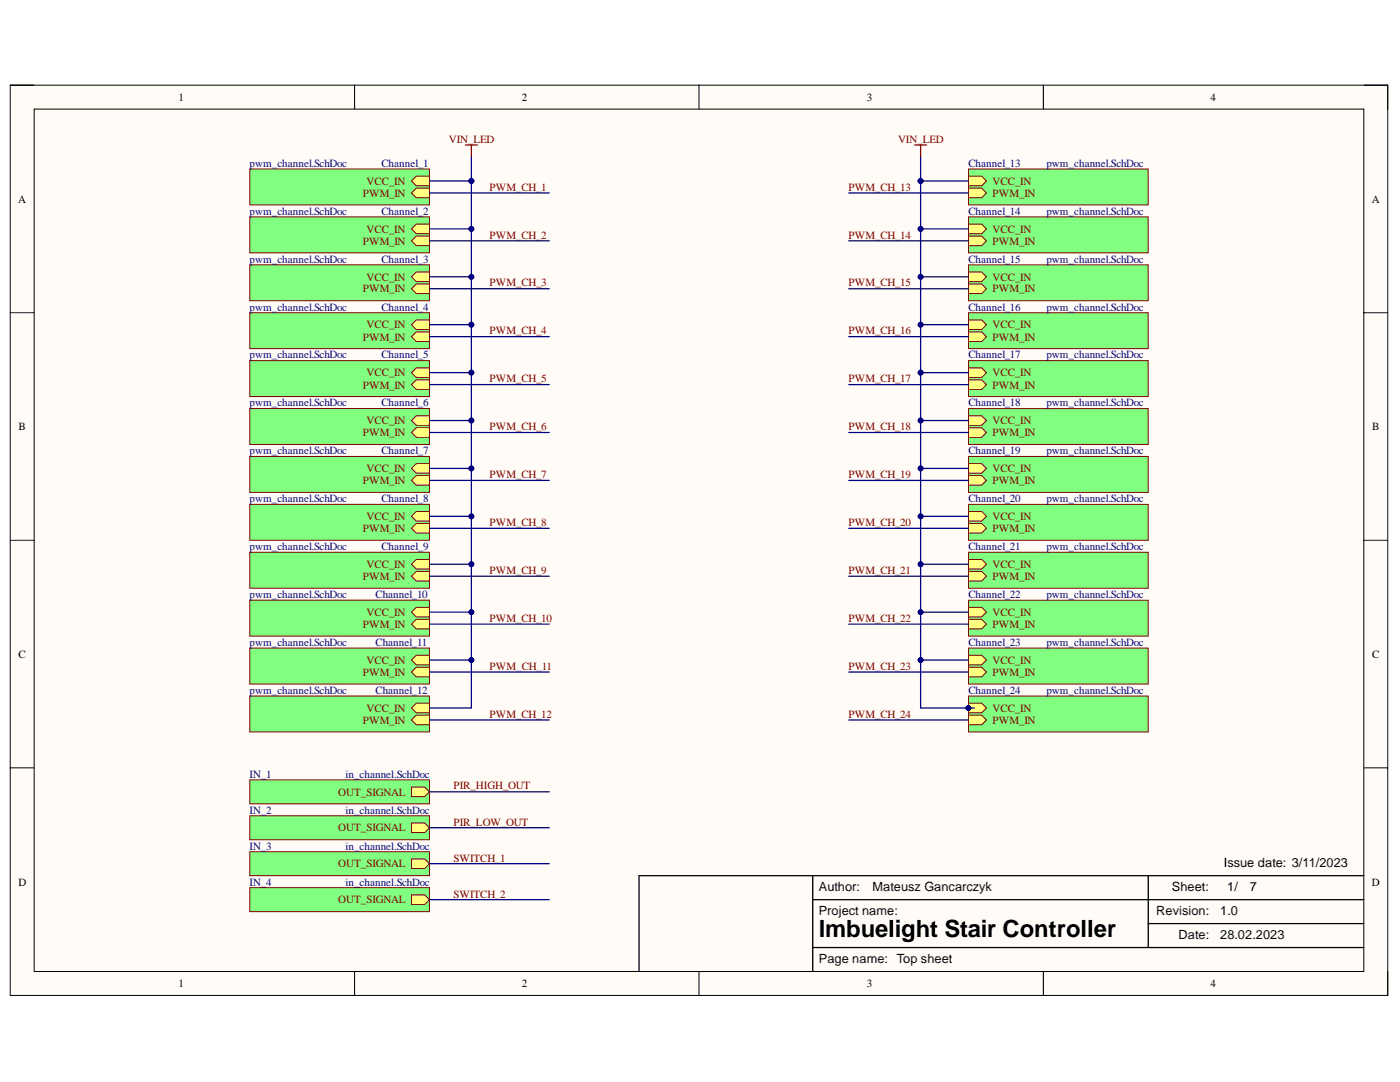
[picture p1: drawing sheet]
<svg xmlns="http://www.w3.org/2000/svg" width="279mm" height="216mm" viewBox="0 0 279 216" stroke-linecap="round" stroke-linejoin="round" font-family="sans-serif">
<path d="M2 17h275v181.6h-275z" fill-rule="evenodd" fill="#fffcf8"/>
<path d="M2 17h275v181.6h-275z" fill="none" stroke="#000" stroke-width=".2"/>
<path d="M6.8 21.8h265.4v172.1h-265.4z" fill-rule="evenodd" fill="#fffcf8"/>
<g fill="none" stroke="#000" stroke-width=".2">
<path d="M2 17h4.8M70.8 17v4.8M139.5 17v4.8M208.2 17v4.8M272.2 17h4.8v4.8M6.8 21.8h265.4v172.1h-265.4zM2 62.4h4.8M272.2 62.4h4.8M2 107.8h4.8M272.2 107.8h4.8M2 153.2h4.8M272.2 153.2h4.8"/>
<path d="M70.8 193.9v4.7M139.5 193.9v4.7M208.2 193.9v4.7M277 193.9v4.7"/>
</g>
<path d="M162.2 179.5h110M162.2 174.7v19.2M229.1 174.7v14.4M272.2 174.7h-144.7v19.2M162.2 189.1h110M229.1 184.3h43.1" fill="none" stroke="#000" stroke-width=".25"/>
<path d="M49.8 33.7h35.9v7.2h-35.9z" fill-rule="evenodd" fill="#80ff80"/>
<path d="M49.8 33.7h35.9v7.2h-35.9z" fill="none" stroke="#800000" stroke-width=".2"/>
<path d="M82.1 36.1l1-.9h2.6v1.9h-2.6z" fill-rule="evenodd" fill="#ffff80"/>
<path d="M82.1 36.1l1-.9h2.6v1.9h-2.6z" fill="none" stroke="#800000" stroke-width=".2"/>
<path d="M82.1 38.5l1-1h2.6v2h-2.6z" fill-rule="evenodd" fill="#ffff80"/>
<path d="M82.1 38.5l1-1h2.6v2h-2.6z" fill="none" stroke="#800000" stroke-width=".2"/>
<path d="M49.8 43.3h35.9v7.1h-35.9z" fill-rule="evenodd" fill="#80ff80"/>
<path d="M49.8 43.3h35.9v7.1h-35.9z" fill="none" stroke="#800000" stroke-width=".2"/>
<path d="M82.1 45.7l1-1h2.6v1.9h-2.6z" fill-rule="evenodd" fill="#ffff80"/>
<path d="M82.1 45.7l1-1h2.6v1.9h-2.6z" fill="none" stroke="#800000" stroke-width=".2"/>
<path d="M82.1 48.1l1-1h2.6v1.9h-2.6z" fill-rule="evenodd" fill="#ffff80"/>
<path d="M82.1 48.1l1-1h2.6v1.9h-2.6z" fill="none" stroke="#800000" stroke-width=".2"/>
<path d="M49.8 52.8h35.9v7.2h-35.9z" fill-rule="evenodd" fill="#80ff80"/>
<path d="M49.8 52.8h35.9v7.2h-35.9z" fill="none" stroke="#800000" stroke-width=".2"/>
<path d="M82.1 55.2l1-.9h2.6v1.9h-2.6z" fill-rule="evenodd" fill="#ffff80"/>
<path d="M82.1 55.2l1-.9h2.6v1.9h-2.6z" fill="none" stroke="#800000" stroke-width=".2"/>
<path d="M82.1 57.6l1-.9h2.6v1.9h-2.6z" fill-rule="evenodd" fill="#ffff80"/>
<path d="M82.1 57.6l1-.9h2.6v1.9h-2.6z" fill="none" stroke="#800000" stroke-width=".2"/>
<path d="M49.8 62.4h35.9v7.2h-35.9z" fill-rule="evenodd" fill="#80ff80"/>
<path d="M49.8 62.4h35.9v7.2h-35.9z" fill="none" stroke="#800000" stroke-width=".2"/>
<path d="M82.1 64.8l1-1h2.6v1.9h-2.6z" fill-rule="evenodd" fill="#ffff80"/>
<path d="M82.1 64.8l1-1h2.6v1.9h-2.6z" fill="none" stroke="#800000" stroke-width=".2"/>
<path d="M82.1 67.2l1-1h2.6v1.9h-2.6z" fill-rule="evenodd" fill="#ffff80"/>
<path d="M82.1 67.2l1-1h2.6v1.9h-2.6z" fill="none" stroke="#800000" stroke-width=".2"/>
<path d="M49.8 72h35.9v7.1h-35.9z" fill-rule="evenodd" fill="#80ff80"/>
<path d="M49.8 72h35.9v7.1h-35.9z" fill="none" stroke="#800000" stroke-width=".2"/>
<path d="M82.1 74.4l1-1h2.6v1.9h-2.6z" fill-rule="evenodd" fill="#ffff80"/>
<path d="M82.1 74.4l1-1h2.6v1.9h-2.6z" fill="none" stroke="#800000" stroke-width=".2"/>
<path d="M82.1 76.7l1-.9h2.6v1.9h-2.6z" fill-rule="evenodd" fill="#ffff80"/>
<path d="M82.1 76.7l1-.9h2.6v1.9h-2.6z" fill="none" stroke="#800000" stroke-width=".2"/>
<path d="M49.8 81.5h35.9v7.2h-35.9z" fill-rule="evenodd" fill="#80ff80"/>
<path d="M49.8 81.5h35.9v7.2h-35.9z" fill="none" stroke="#800000" stroke-width=".2"/>
<path d="M82.1 83.9l1-.9h2.6v1.9h-2.6z" fill-rule="evenodd" fill="#ffff80"/>
<path d="M82.1 83.9l1-.9h2.6v1.9h-2.6z" fill="none" stroke="#800000" stroke-width=".2"/>
<path d="M82.1 86.3l1-1h2.6v2h-2.6z" fill-rule="evenodd" fill="#ffff80"/>
<path d="M82.1 86.3l1-1h2.6v2h-2.6z" fill="none" stroke="#800000" stroke-width=".2"/>
<path d="M49.8 91.1h35.9v7.1h-35.9z" fill-rule="evenodd" fill="#80ff80"/>
<path d="M49.8 91.1h35.9v7.1h-35.9z" fill="none" stroke="#800000" stroke-width=".2"/>
<path d="M82.1 93.5l1-1h2.6v1.9h-2.6z" fill-rule="evenodd" fill="#ffff80"/>
<path d="M82.1 93.5l1-1h2.6v1.9h-2.6z" fill="none" stroke="#800000" stroke-width=".2"/>
<path d="M82.1 95.9l1-1h2.6v1.9h-2.6z" fill-rule="evenodd" fill="#ffff80"/>
<path d="M82.1 95.9l1-1h2.6v1.9h-2.6z" fill="none" stroke="#800000" stroke-width=".2"/>
<path d="M49.8 100.6h35.9v7.2h-35.9z" fill-rule="evenodd" fill="#80ff80"/>
<path d="M49.8 100.6h35.9v7.2h-35.9z" fill="none" stroke="#800000" stroke-width=".2"/>
<path d="M82.1 103l1-.9h2.6v1.9h-2.6z" fill-rule="evenodd" fill="#ffff80"/>
<path d="M82.1 103l1-.9h2.6v1.9h-2.6z" fill="none" stroke="#800000" stroke-width=".2"/>
<path d="M82.1 105.4l1-.9h2.6v1.9h-2.6z" fill-rule="evenodd" fill="#ffff80"/>
<path d="M82.1 105.4l1-.9h2.6v1.9h-2.6z" fill="none" stroke="#800000" stroke-width=".2"/>
<path d="M49.8 110.2h35.9v7.2h-35.9z" fill-rule="evenodd" fill="#80ff80"/>
<path d="M49.8 110.2h35.9v7.2h-35.9z" fill="none" stroke="#800000" stroke-width=".2"/>
<path d="M82.1 112.6l1-1h2.6v1.9h-2.6z" fill-rule="evenodd" fill="#ffff80"/>
<path d="M82.1 112.6l1-1h2.6v1.9h-2.6z" fill="none" stroke="#800000" stroke-width=".2"/>
<path d="M82.1 115l1-1h2.6v1.9h-2.6z" fill-rule="evenodd" fill="#ffff80"/>
<path d="M82.1 115l1-1h2.6v1.9h-2.6z" fill="none" stroke="#800000" stroke-width=".2"/>
<path d="M49.8 119.8h35.9v7.1h-35.9z" fill-rule="evenodd" fill="#80ff80"/>
<path d="M49.8 119.8h35.9v7.1h-35.9z" fill="none" stroke="#800000" stroke-width=".2"/>
<path d="M82.1 122.1l1-.9h2.6v1.9h-2.6z" fill-rule="evenodd" fill="#ffff80"/>
<path d="M82.1 122.1l1-.9h2.6v1.9h-2.6z" fill="none" stroke="#800000" stroke-width=".2"/>
<path d="M82.1 124.5l1-.9h2.6v1.9h-2.6z" fill-rule="evenodd" fill="#ffff80"/>
<path d="M82.1 124.5l1-.9h2.6v1.9h-2.6z" fill="none" stroke="#800000" stroke-width=".2"/>
<path d="M49.8 129.3h35.9v7.2h-35.9z" fill-rule="evenodd" fill="#80ff80"/>
<path d="M49.8 129.3h35.9v7.2h-35.9z" fill="none" stroke="#800000" stroke-width=".2"/>
<path d="M82.1 131.7l1-.9h2.6v1.9h-2.6z" fill-rule="evenodd" fill="#ffff80"/>
<path d="M82.1 131.7l1-.9h2.6v1.9h-2.6z" fill="none" stroke="#800000" stroke-width=".2"/>
<path d="M82.1 134.1l1-1h2.6v2h-2.6z" fill-rule="evenodd" fill="#ffff80"/>
<path d="M82.1 134.1l1-1h2.6v2h-2.6z" fill="none" stroke="#800000" stroke-width=".2"/>
<path d="M49.8 138.9h35.9v7.1h-35.9z" fill-rule="evenodd" fill="#80ff80"/>
<path d="M49.8 138.9h35.9v7.1h-35.9z" fill="none" stroke="#800000" stroke-width=".2"/>
<path d="M82.1 141.3l1-1h2.6v1.9h-2.6z" fill-rule="evenodd" fill="#ffff80"/>
<path d="M82.1 141.3l1-1h2.6v1.9h-2.6z" fill="none" stroke="#800000" stroke-width=".2"/>
<path d="M82.1 143.7l1-1h2.6v1.9h-2.6z" fill-rule="evenodd" fill="#ffff80"/>
<path d="M82.1 143.7l1-1h2.6v1.9h-2.6z" fill="none" stroke="#800000" stroke-width=".2"/>
<path d="M193.3 33.7h35.8v7.2h-35.8z" fill-rule="evenodd" fill="#80ff80"/>
<path d="M193.3 33.7h35.8v7.2h-35.8z" fill="none" stroke="#800000" stroke-width=".2"/>
<path d="M193.3 35.2h2.6l1 .9-1 1h-2.6z" fill-rule="evenodd" fill="#ffff80"/>
<path d="M193.3 35.2h2.6l1 .9-1 1h-2.6z" fill="none" stroke="#800000" stroke-width=".2"/>
<path d="M193.3 37.5h2.6l1 1-1 1h-2.6z" fill-rule="evenodd" fill="#ffff80"/>
<path d="M193.3 37.5h2.6l1 1-1 1h-2.6z" fill="none" stroke="#800000" stroke-width=".2"/>
<path d="M193.3 43.3h35.8v7.1h-35.8z" fill-rule="evenodd" fill="#80ff80"/>
<path d="M193.3 43.3h35.8v7.1h-35.8z" fill="none" stroke="#800000" stroke-width=".2"/>
<path d="M193.3 44.7h2.6l1 1-1 .9h-2.6z" fill-rule="evenodd" fill="#ffff80"/>
<path d="M193.3 44.7h2.6l1 1-1 .9h-2.6z" fill="none" stroke="#800000" stroke-width=".2"/>
<path d="M193.3 47.1h2.6l1 1-1 .9h-2.6z" fill-rule="evenodd" fill="#ffff80"/>
<path d="M193.3 47.1h2.6l1 1-1 .9h-2.6z" fill="none" stroke="#800000" stroke-width=".2"/>
<path d="M193.3 52.8h35.8v7.2h-35.8z" fill-rule="evenodd" fill="#80ff80"/>
<path d="M193.3 52.8h35.8v7.2h-35.8z" fill="none" stroke="#800000" stroke-width=".2"/>
<path d="M193.3 54.3h2.6l1 .9-1 1h-2.6z" fill-rule="evenodd" fill="#ffff80"/>
<path d="M193.3 54.3h2.6l1 .9-1 1h-2.6z" fill="none" stroke="#800000" stroke-width=".2"/>
<path d="M193.3 56.7h2.6l1 .9-1 1h-2.6z" fill-rule="evenodd" fill="#ffff80"/>
<path d="M193.3 56.7h2.6l1 .9-1 1h-2.6z" fill="none" stroke="#800000" stroke-width=".2"/>
<path d="M193.3 62.4h35.8v7.2h-35.8z" fill-rule="evenodd" fill="#80ff80"/>
<path d="M193.3 62.4h35.8v7.2h-35.8z" fill="none" stroke="#800000" stroke-width=".2"/>
<path d="M193.3 63.8h2.6l1 1-1 1h-2.6z" fill-rule="evenodd" fill="#ffff80"/>
<path d="M193.3 63.8h2.6l1 1-1 1h-2.6z" fill="none" stroke="#800000" stroke-width=".2"/>
<path d="M193.3 66.2h2.6l1 1-1 .9h-2.6z" fill-rule="evenodd" fill="#ffff80"/>
<path d="M193.3 66.2h2.6l1 1-1 .9h-2.6z" fill="none" stroke="#800000" stroke-width=".2"/>
<path d="M193.3 72h35.8v7.1h-35.8z" fill-rule="evenodd" fill="#80ff80"/>
<path d="M193.3 72h35.8v7.1h-35.8z" fill="none" stroke="#800000" stroke-width=".2"/>
<path d="M193.3 73.4h2.6l1 1-1 .9h-2.6z" fill-rule="evenodd" fill="#ffff80"/>
<path d="M193.3 73.4h2.6l1 1-1 .9h-2.6z" fill="none" stroke="#800000" stroke-width=".2"/>
<path d="M193.3 75.8h2.6l1 .9-1 1h-2.6z" fill-rule="evenodd" fill="#ffff80"/>
<path d="M193.3 75.8h2.6l1 .9-1 1h-2.6z" fill="none" stroke="#800000" stroke-width=".2"/>
<path d="M193.3 81.5h35.8v7.2h-35.8z" fill-rule="evenodd" fill="#80ff80"/>
<path d="M193.3 81.5h35.8v7.2h-35.8z" fill="none" stroke="#800000" stroke-width=".2"/>
<path d="M193.3 83h2.6l1 .9-1 1h-2.6z" fill-rule="evenodd" fill="#ffff80"/>
<path d="M193.3 83h2.6l1 .9-1 1h-2.6z" fill="none" stroke="#800000" stroke-width=".2"/>
<path d="M193.3 85.3h2.6l1 1-1 1h-2.6z" fill-rule="evenodd" fill="#ffff80"/>
<path d="M193.3 85.3h2.6l1 1-1 1h-2.6z" fill="none" stroke="#800000" stroke-width=".2"/>
<path d="M193.3 91.1h35.8v7.2h-35.8z" fill-rule="evenodd" fill="#80ff80"/>
<path d="M193.3 91.1h35.8v7.2h-35.8z" fill="none" stroke="#800000" stroke-width=".2"/>
<path d="M193.3 92.5h2.6l1 1-1 .9h-2.6z" fill-rule="evenodd" fill="#ffff80"/>
<path d="M193.3 92.5h2.6l1 1-1 .9h-2.6z" fill="none" stroke="#800000" stroke-width=".2"/>
<path d="M193.3 94.9h2.6l1 1-1 .9h-2.6z" fill-rule="evenodd" fill="#ffff80"/>
<path d="M193.3 94.9h2.6l1 1-1 .9h-2.6z" fill="none" stroke="#800000" stroke-width=".2"/>
<path d="M193.3 100.6h35.8v7.2h-35.8z" fill-rule="evenodd" fill="#80ff80"/>
<path d="M193.3 100.6h35.8v7.2h-35.8z" fill="none" stroke="#800000" stroke-width=".2"/>
<path d="M193.3 102.1h2.6l1 .9-1 1h-2.6z" fill-rule="evenodd" fill="#ffff80"/>
<path d="M193.3 102.1h2.6l1 .9-1 1h-2.6z" fill="none" stroke="#800000" stroke-width=".2"/>
<path d="M193.3 104.5h2.6l1 .9-1 1h-2.6z" fill-rule="evenodd" fill="#ffff80"/>
<path d="M193.3 104.5h2.6l1 .9-1 1h-2.6z" fill="none" stroke="#800000" stroke-width=".2"/>
<path d="M193.3 110.2h35.8v7.2h-35.8z" fill-rule="evenodd" fill="#80ff80"/>
<path d="M193.3 110.2h35.8v7.2h-35.8z" fill="none" stroke="#800000" stroke-width=".2"/>
<path d="M193.3 111.6h2.6l1 1-1 .9h-2.6z" fill-rule="evenodd" fill="#ffff80"/>
<path d="M193.3 111.6h2.6l1 1-1 .9h-2.6z" fill="none" stroke="#800000" stroke-width=".2"/>
<path d="M193.3 114h2.6l1 1-1 .9h-2.6z" fill-rule="evenodd" fill="#ffff80"/>
<path d="M193.3 114h2.6l1 1-1 .9h-2.6z" fill="none" stroke="#800000" stroke-width=".2"/>
<path d="M193.3 119.8h35.8v7.1h-35.8z" fill-rule="evenodd" fill="#80ff80"/>
<path d="M193.3 119.8h35.8v7.1h-35.8z" fill="none" stroke="#800000" stroke-width=".2"/>
<path d="M193.3 121.2h2.6l1 1-1 .9h-2.6z" fill-rule="evenodd" fill="#ffff80"/>
<path d="M193.3 121.2h2.6l1 1-1 .9h-2.6z" fill="none" stroke="#800000" stroke-width=".2"/>
<path d="M193.3 123.6h2.6l1 .9-1 1h-2.6z" fill-rule="evenodd" fill="#ffff80"/>
<path d="M193.3 123.6h2.6l1 .9-1 1h-2.6z" fill="none" stroke="#800000" stroke-width=".2"/>
<path d="M193.3 129.3h35.8v7.2h-35.8z" fill-rule="evenodd" fill="#80ff80"/>
<path d="M193.3 129.3h35.8v7.2h-35.8z" fill="none" stroke="#800000" stroke-width=".2"/>
<path d="M193.3 130.8h2.6l1 .9-1 1h-2.6z" fill-rule="evenodd" fill="#ffff80"/>
<path d="M193.3 130.8h2.6l1 .9-1 1h-2.6z" fill="none" stroke="#800000" stroke-width=".2"/>
<path d="M193.3 133.1h2.6l1 1-1 1h-2.6z" fill-rule="evenodd" fill="#ffff80"/>
<path d="M193.3 133.1h2.6l1 1-1 1h-2.6z" fill="none" stroke="#800000" stroke-width=".2"/>
<path d="M193.3 138.9h35.8v7.2h-35.8z" fill-rule="evenodd" fill="#80ff80"/>
<path d="M193.3 138.9h35.8v7.2h-35.8z" fill="none" stroke="#800000" stroke-width=".2"/>
<circle cx="193.3" cy="141.3" r=".48" fill="#000080"/>
<circle cx="193.3" cy="141.3" r=".48" fill="none" stroke="#000080" stroke-width=".2"/>
<path d="M193.3 140.3h2.6l1 1-1 .9h-2.6z" fill-rule="evenodd" fill="#ffff80"/>
<path d="M193.3 140.3h2.6l1 1-1 .9h-2.6z" fill="none" stroke="#800000" stroke-width=".2"/>
<circle cx="193.3" cy="141.3" r=".48" fill="#000080"/>
<circle cx="193.3" cy="141.3" r=".48" fill="none" stroke="#000080" stroke-width=".2"/>
<path d="M193.3 142.7h2.6l1 1-1 .9h-2.6z" fill-rule="evenodd" fill="#ffff80"/>
<path d="M193.3 142.7h2.6l1 1-1 .9h-2.6z" fill="none" stroke="#800000" stroke-width=".2"/>
<path d="M92.9 28.9h2.4M94.1 28.9v2.4M182.5 28.9h2.4M183.7 28.9v2.4" fill="none" stroke="#800000" stroke-width=".25"/>
<path d="M49.8 155.6h35.9v4.8h-35.9z" fill-rule="evenodd" fill="#80ff80"/>
<path d="M49.8 155.6h35.9v4.8h-35.9z" fill="none" stroke="#800000" stroke-width=".2"/>
<path d="M82.1 157h2.7l.9 1-.9 1h-2.7z" fill-rule="evenodd" fill="#ffff80"/>
<path d="M82.1 157h2.7l.9 1-.9 1h-2.7z" fill="none" stroke="#800000" stroke-width=".2"/>
<path d="M49.8 162.8h35.9v4.8h-35.9z" fill-rule="evenodd" fill="#80ff80"/>
<path d="M49.8 162.8h35.9v4.8h-35.9z" fill="none" stroke="#800000" stroke-width=".2"/>
<path d="M82.1 164.2h2.7l.9 1-.9 .9h-2.7z" fill-rule="evenodd" fill="#ffff80"/>
<path d="M82.1 164.2h2.7l.9 1-.9 .9h-2.7z" fill="none" stroke="#800000" stroke-width=".2"/>
<path d="M49.8 170h35.9v4.7h-35.9z" fill-rule="evenodd" fill="#80ff80"/>
<path d="M49.8 170h35.9v4.7h-35.9z" fill="none" stroke="#800000" stroke-width=".2"/>
<path d="M82.1 171.4h2.7l.9 .9-.9 1h-2.7z" fill-rule="evenodd" fill="#ffff80"/>
<path d="M82.1 171.4h2.7l.9 .9-.9 1h-2.7z" fill="none" stroke="#800000" stroke-width=".2"/>
<path d="M49.8 177.1h35.9v4.8h-35.9z" fill-rule="evenodd" fill="#80ff80"/>
<path d="M49.8 177.1h35.9v4.8h-35.9z" fill="none" stroke="#800000" stroke-width=".2"/>
<path d="M82.1 178.6h2.7l.9 .9-.9 1h-2.7z" fill-rule="evenodd" fill="#ffff80"/>
<path d="M82.1 178.6h2.7l.9 .9-.9 1h-2.7z" fill="none" stroke="#800000" stroke-width=".2"/>
<path d="M85.7 131.7h8.4" fill="none" stroke="#000080" stroke-width=".25"/>
<circle cx="94.1" cy="131.7" r=".48" fill="#000080"/>
<circle cx="94.1" cy="131.7" r=".48" fill="none" stroke="#000080" stroke-width=".2"/>
<path d="M85.7 122.1h8.4" fill="none" stroke="#000080" stroke-width=".25"/>
<circle cx="94.1" cy="122.2" r=".48" fill="#000080"/>
<circle cx="94.1" cy="122.2" r=".48" fill="none" stroke="#000080" stroke-width=".2"/>
<path d="M85.7 112.6h8.4" fill="none" stroke="#000080" stroke-width=".25"/>
<circle cx="94.1" cy="112.6" r=".48" fill="#000080"/>
<circle cx="94.1" cy="112.6" r=".48" fill="none" stroke="#000080" stroke-width=".2"/>
<path d="M85.7 103h8.4" fill="none" stroke="#000080" stroke-width=".25"/>
<circle cx="94.1" cy="103" r=".48" fill="#000080"/>
<circle cx="94.1" cy="103" r=".48" fill="none" stroke="#000080" stroke-width=".2"/>
<path d="M85.7 93.5h8.4" fill="none" stroke="#000080" stroke-width=".25"/>
<circle cx="94.1" cy="93.5" r=".48" fill="#000080"/>
<circle cx="94.1" cy="93.5" r=".48" fill="none" stroke="#000080" stroke-width=".2"/>
<path d="M85.7 83.9h8.4" fill="none" stroke="#000080" stroke-width=".25"/>
<circle cx="94.1" cy="83.9" r=".48" fill="#000080"/>
<circle cx="94.1" cy="83.9" r=".48" fill="none" stroke="#000080" stroke-width=".2"/>
<path d="M85.7 74.4h8.4" fill="none" stroke="#000080" stroke-width=".25"/>
<circle cx="94.1" cy="74.3" r=".48" fill="#000080"/>
<circle cx="94.1" cy="74.3" r=".48" fill="none" stroke="#000080" stroke-width=".2"/>
<path d="M85.7 64.8h8.4" fill="none" stroke="#000080" stroke-width=".25"/>
<circle cx="94.1" cy="64.8" r=".48" fill="#000080"/>
<circle cx="94.1" cy="64.8" r=".48" fill="none" stroke="#000080" stroke-width=".2"/>
<path d="M85.7 45.7h8.4" fill="none" stroke="#000080" stroke-width=".25"/>
<circle cx="94.1" cy="45.7" r=".48" fill="#000080"/>
<circle cx="94.1" cy="45.7" r=".48" fill="none" stroke="#000080" stroke-width=".2"/>
<path d="M85.7 36.1h8.4" fill="none" stroke="#000080" stroke-width=".25"/>
<circle cx="94.1" cy="36.1" r=".48" fill="#000080"/>
<circle cx="94.1" cy="36.1" r=".48" fill="none" stroke="#000080" stroke-width=".2"/>
<path d="M94.1 31.3v4.8" fill="none" stroke="#000080" stroke-width=".25"/>
<circle cx="94.1" cy="36.1" r=".48" fill="#000080"/>
<circle cx="94.1" cy="36.1" r=".48" fill="none" stroke="#000080" stroke-width=".2"/>
<path d="M183.7 131.7h9.6" fill="none" stroke="#000080" stroke-width=".25"/>
<circle cx="183.7" cy="131.7" r=".48" fill="#000080"/>
<circle cx="183.7" cy="131.7" r=".48" fill="none" stroke="#000080" stroke-width=".2"/>
<path d="M183.7 122.2h9.6" fill="none" stroke="#000080" stroke-width=".25"/>
<circle cx="183.7" cy="122.2" r=".48" fill="#000080"/>
<circle cx="183.7" cy="122.2" r=".48" fill="none" stroke="#000080" stroke-width=".2"/>
<path d="M183.7 112.6h9.6" fill="none" stroke="#000080" stroke-width=".25"/>
<circle cx="183.7" cy="112.6" r=".48" fill="#000080"/>
<circle cx="183.7" cy="112.6" r=".48" fill="none" stroke="#000080" stroke-width=".2"/>
<path d="M183.7 103h9.6" fill="none" stroke="#000080" stroke-width=".25"/>
<circle cx="183.7" cy="103" r=".48" fill="#000080"/>
<circle cx="183.7" cy="103" r=".48" fill="none" stroke="#000080" stroke-width=".2"/>
<path d="M183.7 93.5h9.6" fill="none" stroke="#000080" stroke-width=".25"/>
<circle cx="183.7" cy="93.5" r=".48" fill="#000080"/>
<circle cx="183.7" cy="93.5" r=".48" fill="none" stroke="#000080" stroke-width=".2"/>
<path d="M183.7 83.9h9.6" fill="none" stroke="#000080" stroke-width=".25"/>
<circle cx="183.7" cy="83.9" r=".48" fill="#000080"/>
<circle cx="183.7" cy="83.9" r=".48" fill="none" stroke="#000080" stroke-width=".2"/>
<path d="M183.7 74.4h9.6" fill="none" stroke="#000080" stroke-width=".25"/>
<circle cx="183.7" cy="74.4" r=".48" fill="#000080"/>
<circle cx="183.7" cy="74.4" r=".48" fill="none" stroke="#000080" stroke-width=".2"/>
<path d="M183.7 64.8h9.6" fill="none" stroke="#000080" stroke-width=".25"/>
<circle cx="183.7" cy="64.8" r=".48" fill="#000080"/>
<circle cx="183.7" cy="64.8" r=".48" fill="none" stroke="#000080" stroke-width=".2"/>
<path d="M183.7 45.7h9.6" fill="none" stroke="#000080" stroke-width=".25"/>
<circle cx="183.7" cy="45.7" r=".48" fill="#000080"/>
<circle cx="183.7" cy="45.7" r=".48" fill="none" stroke="#000080" stroke-width=".2"/>
<path d="M183.7 36.1h9.6" fill="none" stroke="#000080" stroke-width=".25"/>
<circle cx="183.7" cy="36.1" r=".48" fill="#000080"/>
<circle cx="183.7" cy="36.1" r=".48" fill="none" stroke="#000080" stroke-width=".2"/>
<path d="M183.7 36.1v19.1" fill="none" stroke="#000080" stroke-width=".25"/>
<circle cx="183.7" cy="36.1" r=".48" fill="#000080"/>
<circle cx="183.7" cy="36.1" r=".48" fill="none" stroke="#000080" stroke-width=".2"/>
<circle cx="183.7" cy="45.7" r=".48" fill="#000080"/>
<circle cx="183.7" cy="45.7" r=".48" fill="none" stroke="#000080" stroke-width=".2"/>
<circle cx="183.7" cy="55.2" r=".48" fill="#000080"/>
<circle cx="183.7" cy="55.2" r=".48" fill="none" stroke="#000080" stroke-width=".2"/>
<path d="M183.7 31.3v4.8" fill="none" stroke="#000080" stroke-width=".25"/>
<circle cx="183.7" cy="36.1" r=".48" fill="#000080"/>
<circle cx="183.7" cy="36.1" r=".48" fill="none" stroke="#000080" stroke-width=".2"/>
<path d="M193.3 55.2h-9.6v86.1h10.8" fill="none" stroke="#000080" stroke-width=".25"/>
<circle cx="183.7" cy="55.2" r=".48" fill="#000080"/>
<circle cx="183.7" cy="55.2" r=".48" fill="none" stroke="#000080" stroke-width=".2"/>
<circle cx="183.7" cy="64.8" r=".48" fill="#000080"/>
<circle cx="183.7" cy="64.8" r=".48" fill="none" stroke="#000080" stroke-width=".2"/>
<circle cx="183.7" cy="74.4" r=".48" fill="#000080"/>
<circle cx="183.7" cy="74.4" r=".48" fill="none" stroke="#000080" stroke-width=".2"/>
<circle cx="183.7" cy="83.9" r=".48" fill="#000080"/>
<circle cx="183.7" cy="83.9" r=".48" fill="none" stroke="#000080" stroke-width=".2"/>
<circle cx="183.7" cy="93.5" r=".48" fill="#000080"/>
<circle cx="183.7" cy="93.5" r=".48" fill="none" stroke="#000080" stroke-width=".2"/>
<circle cx="183.7" cy="103" r=".48" fill="#000080"/>
<circle cx="183.7" cy="103" r=".48" fill="none" stroke="#000080" stroke-width=".2"/>
<circle cx="183.7" cy="112.6" r=".48" fill="#000080"/>
<circle cx="183.7" cy="112.6" r=".48" fill="none" stroke="#000080" stroke-width=".2"/>
<circle cx="183.7" cy="122.2" r=".48" fill="#000080"/>
<circle cx="183.7" cy="122.2" r=".48" fill="none" stroke="#000080" stroke-width=".2"/>
<circle cx="183.7" cy="131.7" r=".48" fill="#000080"/>
<circle cx="183.7" cy="131.7" r=".48" fill="none" stroke="#000080" stroke-width=".2"/>
<circle cx="193.3" cy="141.3" r=".48" fill="#000080"/>
<circle cx="193.3" cy="141.3" r=".48" fill="none" stroke="#000080" stroke-width=".2"/>
<g fill="none" stroke="#000080" stroke-width=".25">
<path d="M85.7 38.5h23.9M85.7 55.2h8.4v86.1h-8.4M85.7 48.1h23.9M85.7 57.6h23.9M85.7 67.2h23.9M85.7 76.7h23.9M85.7 95.9h23.9M85.7 86.3h23.9M85.7 105.4h23.9M85.7 115h23.9M85.7 124.5h23.9M85.7 134.1h23.9"/>
<path d="M85.7 143.7h23.9"/>
</g>
<circle cx="94.1" cy="55.2" r=".48" fill="#000080"/>
<circle cx="94.1" cy="55.2" r=".48" fill="none" stroke="#000080" stroke-width=".2"/>
<circle cx="94.1" cy="64.8" r=".48" fill="#000080"/>
<circle cx="94.1" cy="64.8" r=".48" fill="none" stroke="#000080" stroke-width=".2"/>
<circle cx="94.1" cy="74.3" r=".48" fill="#000080"/>
<circle cx="94.1" cy="74.3" r=".48" fill="none" stroke="#000080" stroke-width=".2"/>
<circle cx="94.1" cy="83.9" r=".48" fill="#000080"/>
<circle cx="94.1" cy="83.9" r=".48" fill="none" stroke="#000080" stroke-width=".2"/>
<circle cx="94.1" cy="93.5" r=".48" fill="#000080"/>
<circle cx="94.1" cy="93.5" r=".48" fill="none" stroke="#000080" stroke-width=".2"/>
<circle cx="94.1" cy="103" r=".48" fill="#000080"/>
<circle cx="94.1" cy="103" r=".48" fill="none" stroke="#000080" stroke-width=".2"/>
<circle cx="94.1" cy="112.6" r=".48" fill="#000080"/>
<circle cx="94.1" cy="112.6" r=".48" fill="none" stroke="#000080" stroke-width=".2"/>
<circle cx="94.1" cy="122.2" r=".48" fill="#000080"/>
<circle cx="94.1" cy="122.2" r=".48" fill="none" stroke="#000080" stroke-width=".2"/>
<circle cx="94.1" cy="131.7" r=".48" fill="#000080"/>
<circle cx="94.1" cy="131.7" r=".48" fill="none" stroke="#000080" stroke-width=".2"/>
<path d="M94.1 36.1v19.1" fill="none" stroke="#000080" stroke-width=".25"/>
<circle cx="94.1" cy="36.1" r=".48" fill="#000080"/>
<circle cx="94.1" cy="36.1" r=".48" fill="none" stroke="#000080" stroke-width=".2"/>
<circle cx="94.1" cy="45.7" r=".48" fill="#000080"/>
<circle cx="94.1" cy="45.7" r=".48" fill="none" stroke="#000080" stroke-width=".2"/>
<circle cx="94.1" cy="55.2" r=".48" fill="#000080"/>
<circle cx="94.1" cy="55.2" r=".48" fill="none" stroke="#000080" stroke-width=".2"/>
<g fill="none" stroke="#000080" stroke-width=".25">
<path d="M169.4 38.5h23.9M169.4 48.1h23.9M169.4 57.6h23.9M169.4 67.2h23.9M169.4 76.7h23.9M169.4 95.9h23.9M169.4 86.3h23.9M169.4 105.4h23.9M169.4 115h23.9M169.4 124.5h23.9M169.4 134.1h23.9M85.7 158h23.9"/>
<path d="M169.4 143.7h23.9M85.7 165.2h23.9M85.7 172.3h23.9M85.7 179.5h23.9"/>
</g>
<text font-size="4.7" x="163.4" y="186.9">Imbuelight Stair Controller</text>
<g font-size="2.5" fill="#080d02">
<text x="244.3" y="173">Issue date: 3/11/2023</text>
<text x="163.4" y="177.8">Author:</text>
<text x="174.1" y="177.8">Mateusz Gancarczyk</text>
<text x="233.9" y="177.8">Sheet:</text>
<text x="244.9" y="177.8">1/</text>
<text x="249.4" y="177.8">7</text>
<text x="163.4" y="182.6">Project name:</text>
<text x="230.7" y="182.6">Revision:</text>
<text x="243.5" y="182.6">1.0</text>
<text x="235.2" y="187.4">Date:</text>
<text x="243.5" y="187.4">28.02.2023</text>
<text x="163.4" y="192.1">Page name: Top sheet</text>
</g>
<g font-size="2.2">
<text x="35.6" y="20.1">1</text>
<text x="104.1" y="20.1">2</text>
<text x="173" y="20.1">3</text>
<text x="241.6" y="20.1">4</text>
<text x="3.6" y="40.4">A</text>
<text x="273.8" y="40.4">A</text>
<text x="3.7" y="85.8">B</text>
<text x="273.9" y="85.8">B</text>
<text x="3.7" y="131.3">C</text>
<text x="273.9" y="131.3">C</text>
<text x="3.7" y="176.7">D</text>
<text x="273.8" y="176.7">D</text>
<text x="35.6" y="197">1</text>
<text x="104.1" y="197">2</text>
<text x="173" y="197">3</text>
<text x="241.6" y="197">4</text>
</g>
<g font-size="2.2" fill="#800000">
<text x="89.6" y="28.5">VIN_LED</text>
<text x="179.2" y="28.5">VIN_LED</text>
<text x="72.4" y="39.2">PWM_IN</text>
<text x="73.2" y="36.9">VCC_IN</text>
<text x="97.7" y="38">PWM_CH_1</text>
<text x="169.3" y="38">PWM_CH_13</text>
<text x="198.1" y="36.9">VCC_IN</text>
<text x="198.1" y="39.2">PWM_IN</text>
<text x="73.2" y="46.4">VCC_IN</text>
<text x="97.7" y="47.6">PWM_CH_2</text>
<text x="169.3" y="47.6">PWM_CH_14</text>
<text x="198.1" y="46.4">VCC_IN</text>
<text x="72.4" y="48.8">PWM_IN</text>
<text x="198.1" y="48.8">PWM_IN</text>
<text x="72.4" y="58.3">PWM_IN</text>
<text x="73.2" y="56">VCC_IN</text>
<text x="97.7" y="57.2">PWM_CH_3</text>
<text x="169.3" y="57.2">PWM_CH_15</text>
<text x="198.1" y="56">VCC_IN</text>
<text x="198.1" y="58.3">PWM_IN</text>
<text x="73.2" y="65.5">VCC_IN</text>
<text x="198.1" y="65.5">VCC_IN</text>
<text x="72.4" y="68">PWM_IN</text>
<text x="97.7" y="66.7">PWM_CH_4</text>
<text x="169.3" y="66.7">PWM_CH_16</text>
<text x="198.1" y="68">PWM_IN</text>
<text x="72.4" y="77.5">PWM_IN</text>
<text x="73.2" y="75.1">VCC_IN</text>
<text x="97.7" y="76.3">PWM_CH_5</text>
<text x="169.3" y="76.3">PWM_CH_17</text>
<text x="198.1" y="75.1">VCC_IN</text>
<text x="198.1" y="77.5">PWM_IN</text>
<text x="72.4" y="87.1">PWM_IN</text>
<text x="73.2" y="84.6">VCC_IN</text>
<text x="97.7" y="85.8">PWM_CH_6</text>
<text x="169.3" y="85.8">PWM_CH_18</text>
<text x="198.1" y="84.6">VCC_IN</text>
<text x="198.1" y="87.1">PWM_IN</text>
<text x="73.2" y="94.2">VCC_IN</text>
<text x="97.7" y="95.5">PWM_CH_7</text>
<text x="169.3" y="95.5">PWM_CH_19</text>
<text x="198.1" y="94.2">VCC_IN</text>
<text x="72.4" y="96.6">PWM_IN</text>
<text x="198.1" y="96.6">PWM_IN</text>
<text x="72.4" y="106.2">PWM_IN</text>
<text x="73.2" y="103.8">VCC_IN</text>
<text x="97.7" y="105">PWM_CH_8</text>
<text x="169.3" y="105">PWM_CH_20</text>
<text x="198.1" y="103.8">VCC_IN</text>
<text x="198.1" y="106.2">PWM_IN</text>
<text x="73.2" y="113.4">VCC_IN</text>
<text x="198.1" y="113.4">VCC_IN</text>
<text x="72.4" y="115.8">PWM_IN</text>
<text x="97.7" y="114.6">PWM_CH_9</text>
<text x="169.3" y="114.6">PWM_CH_21</text>
<text x="198.1" y="115.8">PWM_IN</text>
<text x="72.4" y="125.3">PWM_IN</text>
<text x="73.2" y="122.9">VCC_IN</text>
<text x="97.7" y="124.1">PWM_CH_10</text>
<text x="169.3" y="124.1">PWM_CH_22</text>
<text x="198.1" y="122.9">VCC_IN</text>
<text x="198.1" y="125.3">PWM_IN</text>
<text x="72.4" y="134.9">PWM_IN</text>
<text x="73.2" y="132.5">VCC_IN</text>
<text x="97.7" y="133.7">PWM_CH_11</text>
<text x="169.3" y="133.7">PWM_CH_23</text>
<text x="198.1" y="132.5">VCC_IN</text>
<text x="198.1" y="134.9">PWM_IN</text>
<text x="73.2" y="142.1">VCC_IN</text>
<text x="97.7" y="143.2">PWM_CH_12</text>
<text x="169.3" y="143.2">PWM_CH_24</text>
<text x="198.1" y="142.1">VCC_IN</text>
<text x="72.4" y="144.4">PWM_IN</text>
<text x="198.1" y="144.4">PWM_IN</text>
<text x="67.5" y="158.8">OUT_SIGNAL</text>
<text x="90.5" y="157.5">PIR_HIGH_OUT</text>
<text x="67.5" y="165.9">OUT_SIGNAL</text>
<text x="90.5" y="164.7">PIR_LOW_OUT</text>
<text x="67.5" y="173.1">OUT_SIGNAL</text>
<text x="90.5" y="171.9">SWITCH_1</text>
<text x="90.5" y="179.1">SWITCH_2</text>
<text x="67.5" y="180.3">OUT_SIGNAL</text>
</g>
<g font-size="2.2" fill="#000080">
<text x="49.8" y="33.3">pwm_channel.SchDoc</text>
<text x="76.1" y="33.3">Channel_1</text>
<text x="193.3" y="33.3">Channel_13</text>
<text x="208.8" y="33.3">pwm_channel.SchDoc</text>
<text x="49.8" y="42.9">pwm_channel.SchDoc</text>
<text x="76.1" y="42.9">Channel_2</text>
<text x="193.3" y="42.9">Channel_14</text>
<text x="208.8" y="42.9">pwm_channel.SchDoc</text>
<text x="49.8" y="52.4">pwm_channel.SchDoc</text>
<text x="76.1" y="52.4">Channel_3</text>
<text x="193.3" y="52.4">Channel_15</text>
<text x="208.8" y="52.4">pwm_channel.SchDoc</text>
<text x="49.8" y="62">pwm_channel.SchDoc</text>
<text x="76.1" y="62">Channel_4</text>
<text x="193.3" y="62">Channel_16</text>
<text x="208.8" y="62">pwm_channel.SchDoc</text>
<text x="49.8" y="71.5">pwm_channel.SchDoc</text>
<text x="76.1" y="71.5">Channel_5</text>
<text x="193.3" y="71.5">Channel_17</text>
<text x="208.8" y="71.5">pwm_channel.SchDoc</text>
<text x="49.8" y="81.1">pwm_channel.SchDoc</text>
<text x="76.1" y="81.1">Channel_6</text>
<text x="193.3" y="81.1">Channel_18</text>
<text x="208.8" y="81.1">pwm_channel.SchDoc</text>
<text x="49.8" y="90.6">pwm_channel.SchDoc</text>
<text x="76.1" y="90.6">Channel_7</text>
<text x="193.3" y="90.6">Channel_19</text>
<text x="208.8" y="90.6">pwm_channel.SchDoc</text>
<text x="49.8" y="100.2">pwm_channel.SchDoc</text>
<text x="76.1" y="100.2">Channel_8</text>
<text x="193.3" y="100.2">Channel_20</text>
<text x="208.8" y="100.2">pwm_channel.SchDoc</text>
<text x="49.8" y="109.8">pwm_channel.SchDoc</text>
<text x="76.1" y="109.8">Channel_9</text>
<text x="193.3" y="109.8">Channel_21</text>
<text x="208.8" y="109.8">pwm_channel.SchDoc</text>
<text x="49.8" y="119.3">pwm_channel.SchDoc</text>
<text x="74.9" y="119.3">Channel_10</text>
<text x="193.3" y="119.3">Channel_22</text>
<text x="208.8" y="119.3">pwm_channel.SchDoc</text>
<text x="49.8" y="128.9">pwm_channel.SchDoc</text>
<text x="74.9" y="128.9">Channel_11</text>
<text x="193.3" y="128.9">Channel_23</text>
<text x="208.8" y="128.9">pwm_channel.SchDoc</text>
<text x="49.8" y="138.4">pwm_channel.SchDoc</text>
<text x="74.9" y="138.4">Channel_12</text>
<text x="193.3" y="138.4">Channel_24</text>
<text x="208.8" y="138.4">pwm_channel.SchDoc</text>
<text x="49.8" y="155.2">IN_1</text>
<text x="68.9" y="155.2">in_channel.SchDoc</text>
<text x="49.8" y="162.4">IN_2</text>
<text x="68.9" y="162.4">in_channel.SchDoc</text>
<text x="49.8" y="169.5">IN_3</text>
<text x="68.9" y="169.5">in_channel.SchDoc</text>
<text x="49.8" y="176.7">IN_4</text>
<text x="68.9" y="176.7">in_channel.SchDoc</text>
</g>
</svg>
